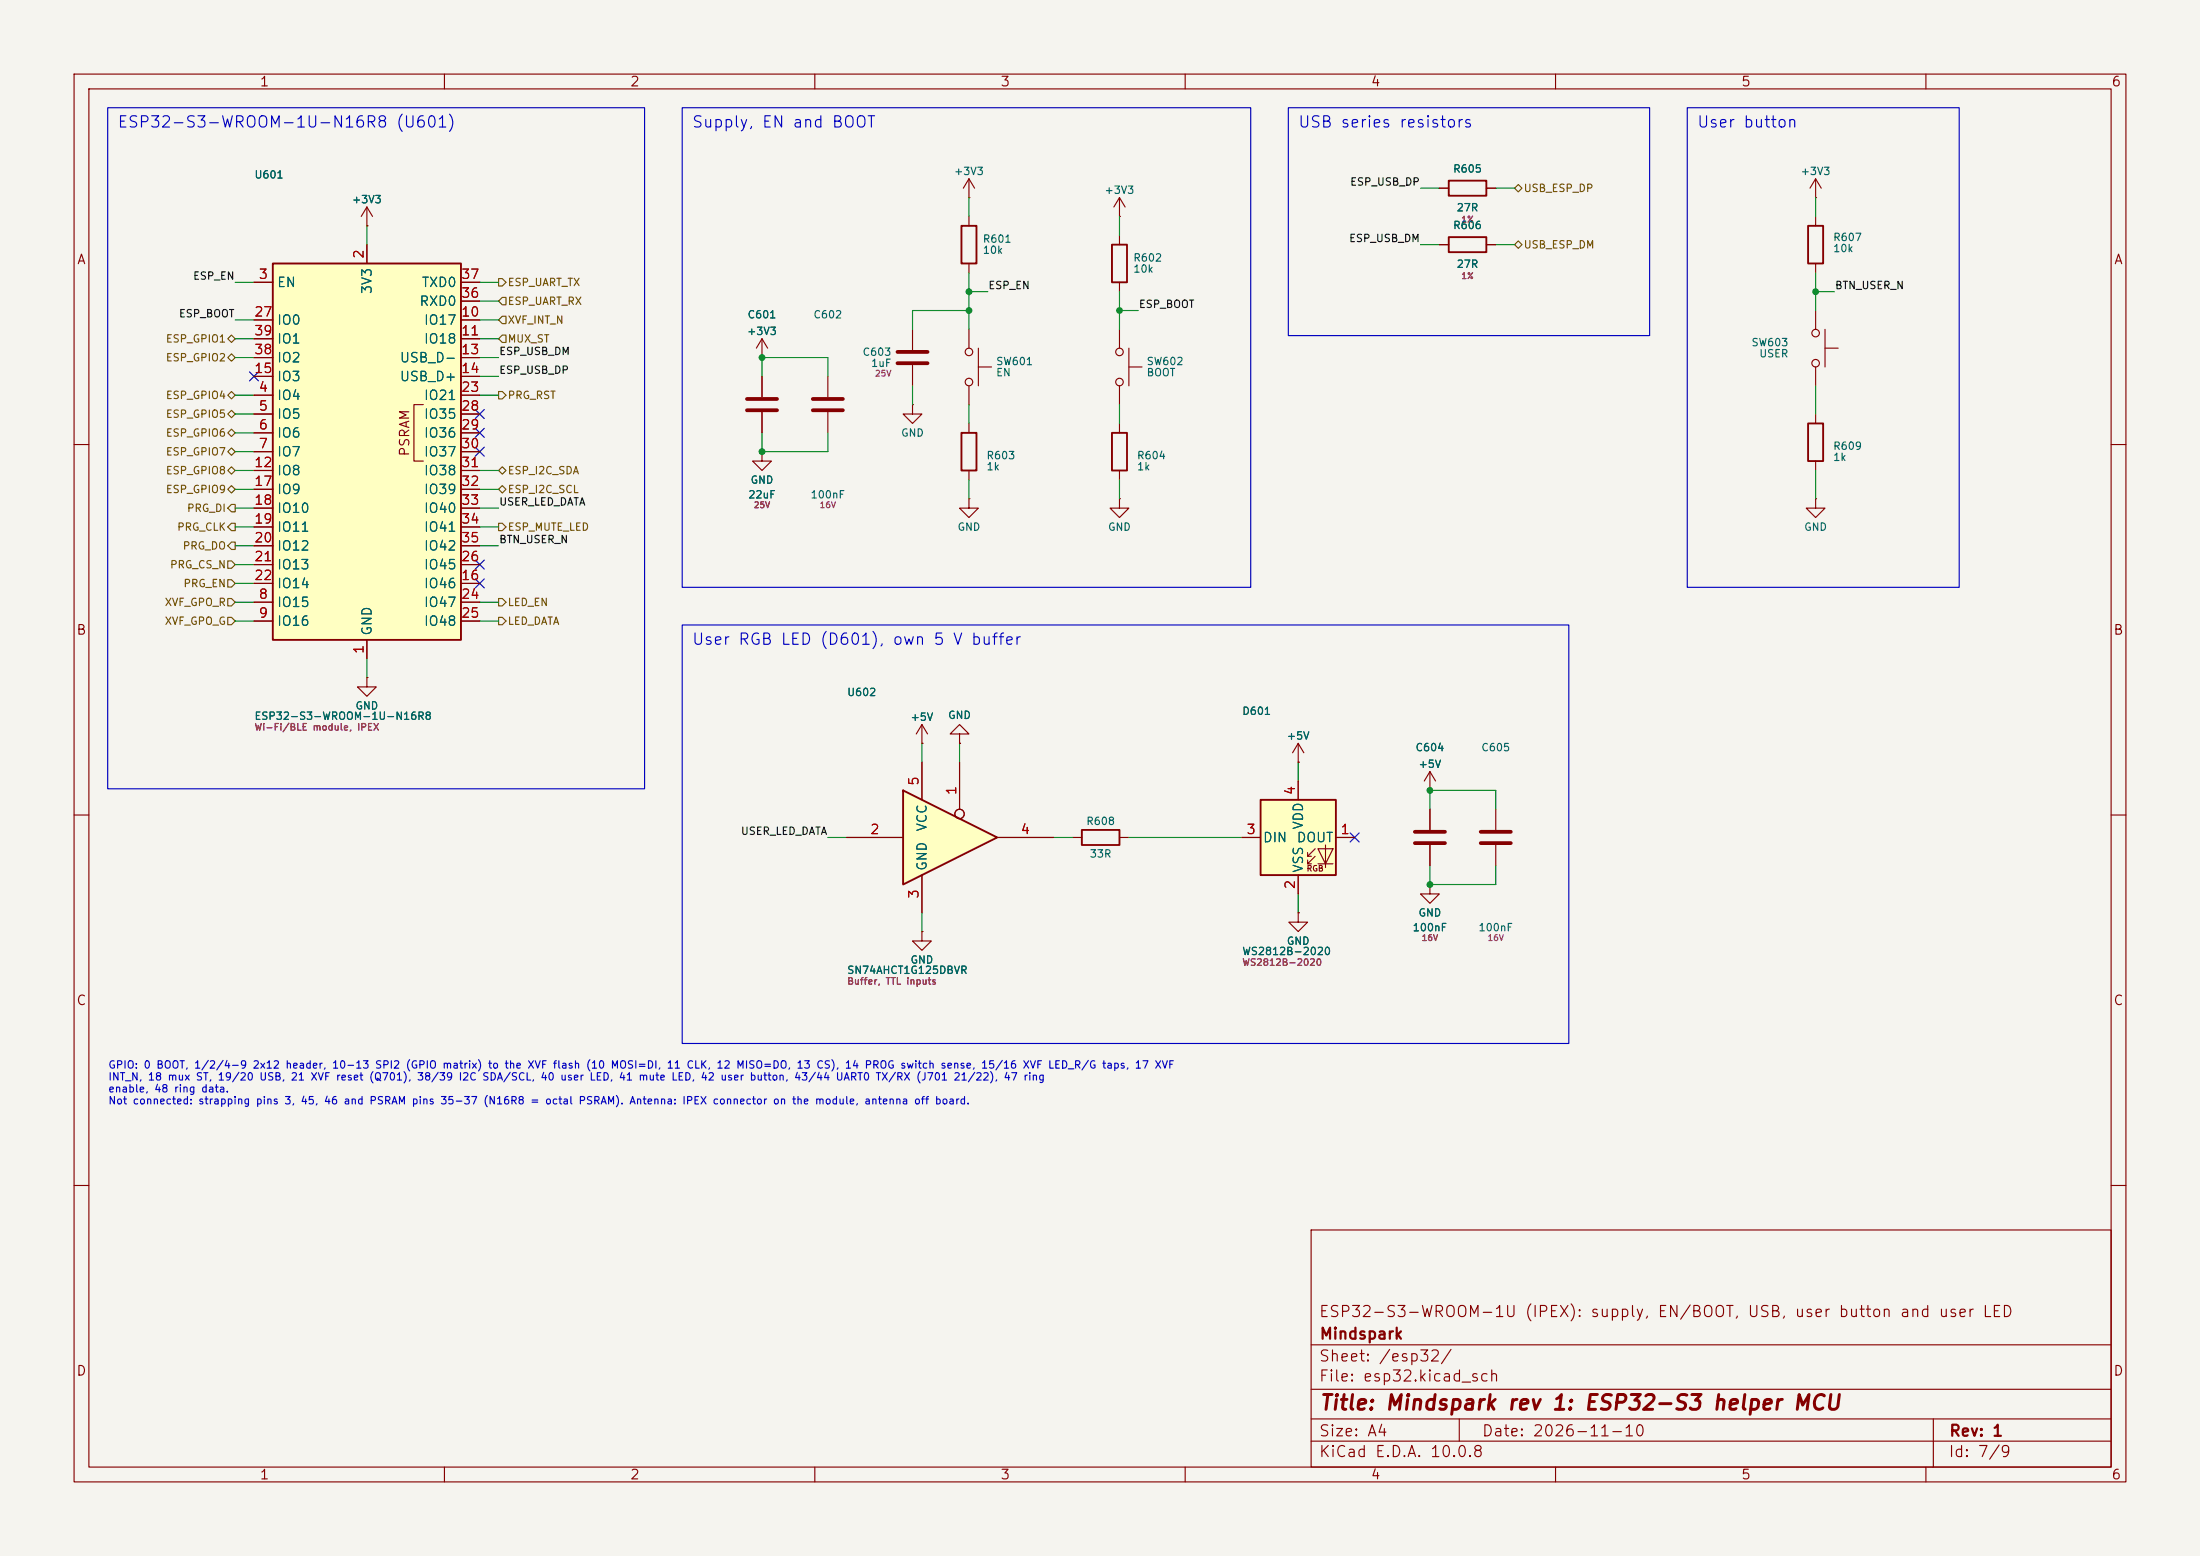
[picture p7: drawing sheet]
<svg xmlns="http://www.w3.org/2000/svg" width="297mm" height="210mm" viewBox="0 0 297 210" stroke-linecap="round" stroke-linejoin="round" font-family="sans-serif">
<path d="M0 0h297v210h-297z" fill="#f5f4ef" stroke="#f5f4ef" stroke-width=".14"/>
<g fill="none" stroke="#840000" stroke-width=".15">
<path d="M10 10h277v190h-277zM12 12h273v186h-273zM60 10v2M110 10v2M160 10v2M210 10v2M260 10v2M130.8 29.2v1.3M130.8 35.6v1.2M245.1 55.9v1.3M10 60h2M245.1 62.2v1.3"/>
<path d="M285 60h2M10 110h2M285 110h2M10 160h2M177 166h108v32h-108zM285 160h2M60 198v2M110 198v2M160 198v2M177 194.5h108M177 191.5h108M177 187.5h108"/>
<path d="M177 181.5h108M197 191.5v3M210 198v2M260 198v2M261 191.5v6.5"/>
</g>
<path d="M129.8 30.5h2v5.1h-2zM244.1 57.2h2v5h-2z" fill="none" stroke="#840000" stroke-width=".25"/>
<path d="M36.8 35.6h25.4v50.8h-25.4z" fill="#ffffc2"/>
<path d="M36.8 35.6h25.4v50.8h-25.4zM146 112h5.1v2h-5.1z" fill="none" stroke="#840000" stroke-width=".25"/>
<g fill="none" stroke="#840000" stroke-width=".15">
<path d="M34.3 38.1h2.5M49.5 30.5h.1M49.5 27.9v2.6M49.5 33v2.6M49.5 27.9l-.7 1.3M49.5 27.9l.8 1.3M62.2 38.1h2.6M34.3 53.3h2.5M34.3 55.9h2.5M34.3 58.4h2.5M34.3 43.2h2.5M34.3 45.7h2.5"/>
<path d="M34.3 48.3h2.5M34.3 50.8h2.5M57.1 54.6h-1.2v7.6h1.2M62.2 53.3h2.6M62.2 55.9h2.6M62.2 58.4h2.6M62.2 43.2h2.6M62.2 45.7h2.6M62.2 48.3h2.6M62.2 50.8h2.6M62.2 40.6h2.6M34.3 61h2.5"/>
<path d="M34.3 63.5h2.5M34.3 78.7h2.5M34.3 66h2.5M34.3 68.6h2.5M34.3 71.1h2.5M34.3 73.7h2.5M34.3 76.2h2.5M62.2 61h2.6M62.2 63.5h2.6M62.2 78.7h2.6M62.2 66h2.6M62.2 68.6h2.6"/>
<path d="M62.2 71.1h2.6M62.2 73.7h2.6M62.2 76.2h2.6M34.3 81.3h2.5M34.3 83.8h2.5M49.5 91.4v1.3h1.3l-1.3 1.3-1.2-1.3h1.2M49.5 91.4h.1M49.5 86.4v2.5M62.2 81.3h2.6M62.2 83.8h2.6M144.8 113h1.2M151.1 113h1.3"/>
</g>
<path d="M121.9 106.7l12.7 6.3-12.7 6.4z" fill="#ffffc2"/>
<path d="M150.1 33h2v5.1h-2zM195.6 32h5.1v2h-5.1zM129.8 58.4h2v5.1h-2zM150.1 58.4h2v5.1h-2zM121.9 106.7l12.7 6.3-12.7 6.4z" fill="none" stroke="#840000" stroke-width=".25"/>
<g fill="none" stroke="#840000" stroke-width=".15">
<path d="M130.8 26.7h.1M130.8 24.1l-.8 1.3M130.8 24.1l.8 1.3M130.8 24.1v2.6M151.1 29.2h.1M151.1 26.7l-.7 1.2M151.1 26.7l.8 1.2M151.1 26.7v2.5M151.1 31.8v1.2M151.1 38.1v1.3M194.3 33h1.3M200.7 33h1.2"/>
<path d="M102.9 48.3h.1M102.9 45.7v2.6M102.9 50.8v2.8M102.9 55.6v2.8M102.9 45.7l-.8 1.3M102.9 45.7l.7 1.3M111.8 50.8v2.8M111.8 55.6v2.8M123.2 54.6v1.3h1.3l-1.3 1.3-1.3-1.3h1.3M123.2 54.6h.1M123.2 44.5v2.7M123.2 49.3v2.8"/>
<path d="M130.8 44.5v2.5M130.8 52.1v2.5M130.8 57.2v1.2M132.1 49.5h1.8M132.1 47v5.1M151.1 44.5v2.5M151.1 52.1v2.5M151.1 57.2v1.2M152.4 49.5h1.8M152.4 47v5.1M245.1 41.9v2.6M245.1 49.5v2.6"/>
<path d="M246.4 47h1.8M246.4 44.5v5M102.9 61v1.2h1.2l-1.2 1.3-1.3-1.3h1.3M102.9 61h.1M130.8 67.3v1.3h1.3l-1.3 1.3-1.3-1.3h1.3M130.8 67.3h.1M130.8 63.5v1.3M151.1 67.3v1.3h1.3l-1.3 1.3-1.2-1.3h1.2M151.1 67.3h.1M151.1 63.5v1.3M245.1 67.3v1.3h1.3l-1.3 1.3-1.3-1.3h1.3M245.1 67.3h.1"/>
<path d="M124.5 97.8v2.5M124.5 97.8l-.8 1.3M124.5 97.8l.7 1.3M129.5 99.1h1.3l-1.3-1.3-1.2 1.3h1.2v1.2M114.3 113h7.6M124.5 100.3h.1M124.5 102.9v5.1M124.5 118.1v5.1M129.5 100.3h.1M129.5 102.9v6.3M134.6 113h7.6M193 119.4v1.3h1.3l-1.3 1.2-1.2-1.2h1.2"/>
<path d="M193 119.4h.1M193 106.7h.1M193 104.1v2.6M193 109.2v2.8M193 114v2.8M193 104.1l-.7 1.3M193 104.1l.8 1.3M201.9 109.2v2.8M201.9 114v2.8M124.5 125.7v1.3h1.2l-1.2 1.3-1.3-1.3h1.3M124.5 125.7h.1M175.3 123.2v1.3h1.2l-1.2 1.2-1.3-1.2h1.3"/>
<path d="M175.3 123.2h.1"/>
<circle cx="130.8" cy="51.6" r=".51"/>
<circle cx="130.8" cy="47.5" r=".51"/>
<circle cx="151.1" cy="51.6" r=".51"/>
<circle cx="151.1" cy="47.5" r=".51"/>
<circle cx="245.1" cy="45" r=".51"/>
<circle cx="245.1" cy="49" r=".51"/>
<circle cx="129.5" cy="109.9" r=".63"/>
</g>
<path d="M100.8 53.8h4.1M100.8 55.4h4.1M109.7 53.8h4.1M109.7 55.4h4.1M121.2 47.5h4M121.2 49h4M191 112.3h4.1M191 113.8h4.1M199.9 112.3h4.1M199.9 113.8h4.1" fill="none" stroke="#840000" stroke-width=".51"/>
<path d="M170.2 108h10.1v10.1h-10.1z" fill="#ffffc2"/>
<g fill="none" stroke="#840000" stroke-width=".15">
<path d="M34.3 38.1h2.5M49.5 30.5h.1M49.5 33v2.6M62.2 38.1h2.6M194.3 25.4h1.3M194.3 33h1.3M200.7 25.4h1.2M200.7 33h1.2M245.1 26.7h.1M245.1 24.1l-.8 1.3M245.1 24.1l.8 1.3M245.1 24.1v2.6"/>
<path d="M245.1 29.2v1.3M245.1 35.6v1.2M34.3 53.3h2.5M34.3 55.9h2.5M34.3 58.4h2.5M34.3 43.2h2.5M34.3 45.7h2.5M34.3 48.3h2.5M34.3 50.8h2.5M62.2 53.3h2.6M62.2 55.9h2.6M62.2 58.4h2.6"/>
<path d="M62.2 43.2h2.6M62.2 45.7h2.6M62.2 48.3h2.6M62.2 50.8h2.6M62.2 40.6h2.6M102.9 48.3h.1M102.9 50.8v2.8M102.9 55.6v2.8M34.3 61h2.5M34.3 63.5h2.5M34.3 78.7h2.5M34.3 66h2.5"/>
<path d="M34.3 68.6h2.5M34.3 71.1h2.5M34.3 73.7h2.5M34.3 76.2h2.5M62.2 61h2.6M62.2 63.5h2.6M62.2 78.7h2.6M62.2 66h2.6M62.2 68.6h2.6M62.2 71.1h2.6M62.2 73.7h2.6M62.2 76.2h2.6"/>
<path d="M102.9 61h.1M34.3 81.3h2.5M34.3 83.8h2.5M49.5 91.4h.1M49.5 86.4v2.5M62.2 81.3h2.6M62.2 83.8h2.6M114.3 113h7.6M124.5 100.3h.1M124.5 102.9v5.1M124.5 118.1v5.1M129.5 100.3h.1"/>
<path d="M129.5 102.9v6.3M134.6 113h7.6M167.6 113h2.6M175.3 102.9h.1M175.3 100.3v2.6M175.3 105.4v2.6M175.3 118.1v2.6M175.3 100.3l-.8 1.3M175.3 100.3l.7 1.3M176.5 115.6h.5M176.5 116.6h.5M177.5 114.6l-1 1v-.5"/>
<path d="M177.5 115.6l-1 1v-.5M177.9 114.6h2.1l-1.1 2zM177.9 116.6h2.1M178.9 114v3.1M180.3 113h2.6M193 119.4h.1M193 106.7h.1M193 109.2v2.8M193 114v2.8M124.5 125.7h.1M175.3 123.2h.1"/>
<circle cx="129.5" cy="109.9" r=".63"/>
</g>
<path d="M195.6 24.4h5.1v2h-5.1zM244.1 30.5h2v5.1h-2zM170.2 108h10.1v10.1h-10.1z" fill="none" stroke="#840000" stroke-width=".25"/>
<g fill="none" stroke="#725600" stroke-width=".15">
<path d="M67.3 37.6h.5l.5 .5-.5 .5h-.5zM204.5 25.4l.5-.5 .5 .5-.5 .5zM204.5 33l.5-.5 .5 .5-.5 .5zM31.2 57.9l.5 .5-.5 .5-.5-.5zM31.2 55.4l.5 .5-.5 .5-.5-.5zM31.2 52.8l.5 .5-.5 .5-.5-.5zM31.2 47.8l.5 .5-.5 .5-.5-.5zM31.2 45.2l.5 .5-.5 .5-.5-.5zM67.3 52.8h.5l.5 .5-.5 .5h-.5zM67.8 40.1h.5v1h-.5l-.5-.5zM67.8 42.7h.5v1h-.5l-.5-.5zM67.8 45.2h.5v1h-.5l-.5-.5z"/>
<path d="M30.7 78.2h.5l.5 .5-.5 .5h-.5zM30.7 75.7h.5l.5 .5-.5 .5h-.5zM31.2 63l.5 .5-.5 .5-.5-.5zM31.2 65.5l.5 .5-.5 .5-.5-.5zM31.2 68.1h.5v1h-.5l-.5-.5zM31.2 60.5l.5 .5-.5 .5-.5-.5zM31.2 73.2h.5v1h-.5l-.5-.5zM31.2 70.6h.5v1h-.5l-.5-.5zM67.3 70.6h.5l.5 .5-.5 .5h-.5zM67.8 65.5l.5 .5-.5 .5-.5-.5zM67.8 63l.5 .5-.5 .5-.5-.5zM30.7 80.8h.5l.5 .5-.5 .5h-.5z"/>
<path d="M30.7 83.3h.5l.5 .5-.5 .5h-.5zM67.3 80.8h.5l.5 .5-.5 .5h-.5zM67.3 83.3h.5l.5 .5-.5 .5h-.5z"/>
</g>
<g fill="none" stroke="#009600" stroke-width=".15">
<path d="M31.7 38.1h2.6M49.5 30.5v2.5M64.8 38.1h2.5M130.8 26.7v2.5M130.8 36.8v7.7M130.8 39.4h2.5M151.1 29.2v2.6M151.1 39.4v5.1M191.8 25.4h2.5M191.8 33h2.5M201.9 25.4h2.6M201.9 33h2.6"/>
<path d="M245.1 39.4h2.5M245.1 26.7v2.5M245.1 36.8v5.1M31.7 45.7h2.6M31.7 43.2h2.6M31.7 48.3h2.6M31.7 58.4h2.6M31.7 53.3h2.6M31.7 55.9h2.6M64.8 45.7h2.5M64.8 50.8h2.5M64.8 40.6h2.5"/>
<path d="M64.8 43.2h2.5M64.8 48.3h2.5M64.8 53.3h2.5M102.9 58.4v2.6h8.9v-2.6M102.9 50.8v-2.5h8.9v2.5M123.2 52.1v2.5M130.8 54.6v2.6M130.8 41.9h-7.6v2.6M151.1 41.9h2.6M151.1 54.6v2.6M245.1 52.1v3.8M31.7 76.2h2.6"/>
<path d="M31.7 66h2.6M31.7 68.6h2.6M31.7 73.7h2.6M31.7 61h2.6M31.7 63.5h2.6M31.7 71.1h2.6M31.7 78.7h2.6M64.8 66h2.5M64.8 68.6h2.5M64.8 73.7h2.5M64.8 63.5h2.5M64.8 71.1h2.5"/>
<path d="M130.8 64.8v2.5M151.1 64.8v2.5M245.1 63.5v3.8M31.7 83.8h2.6M31.7 81.3h2.6M49.5 88.9v2.5M64.8 83.8h2.5M64.8 81.3h2.5M111.8 113h2.5M124.5 100.3v2.6M129.5 100.3v2.6M142.2 113h2.6"/>
<path d="M152.4 113h15.2M175.3 102.9v2.5M193 109.2v-2.5h8.9v2.5M193 116.8v2.6h8.9v-2.6M124.5 123.2v2.5M175.3 120.7v2.5"/>
</g>
<g fill="none" stroke="#000084" stroke-width=".15">
<path d="M33.7 50.2l1.2 1.2M34.9 50.2l-1.2 1.2M64.2 55.3l1.2 1.2M64.2 57.8l1.2 1.2M65.4 55.3l-1.2 1.2M65.4 57.8l-1.2 1.2M64.2 60.4l1.2 1.2M64.2 78.1l1.2 1.2M64.2 75.6l1.2 1.2M65.4 60.4l-1.2 1.2M65.4 78.1l-1.2 1.2M65.4 75.6l-1.2 1.2"/>
<path d="M182.3 112.4l1.2 1.2M183.5 112.4l-1.2 1.2"/>
</g>
<path d="M14.5 14.5h72.5v92h-72.5zM92.1 14.5h76.7v64.8h-76.7zM173.9 14.5h48.8v30.8h-48.8zM227.8 14.5h36.7v64.8h-36.7zM92.1 84.4h119.7v56.4h-119.7z" fill="none" stroke="#0000c2" stroke-width=".15"/>
<g fill="#009600">
<circle cx="245.1" cy="39.4" r=".46"/>
<circle cx="151.1" cy="41.9" r=".46"/>
<circle cx="130.8" cy="39.4" r=".46"/>
<circle cx="130.8" cy="41.9" r=".46"/>
<circle cx="102.9" cy="48.3" r=".46"/>
<circle cx="102.9" cy="61" r=".46"/>
<circle cx="193" cy="119.4" r=".46"/>
<circle cx="193" cy="106.7" r=".46"/>
</g>
<text font-size="2" fill="#840000" x="178" y="190.8">Title: Mindspark rev 1: ESP32-S3 helper MCU</text>
<g font-size="1.5" fill="#0000c2">
<text x="15.8" y="17.6">ESP32-S3-WROOM-1U-N16R8 (U601)</text>
<text x="93.3" y="17.6">Supply, EN and BOOT</text>
<text x="175.1" y="17.6">USB series resistors</text>
<text x="229" y="17.6">User button</text>
<text x="93.3" y="87.4">User RGB LED (D601), own 5 V buffer</text>
</g>
<g font-size="1.5" fill="#840000">
<text x="178" y="178.1">ESP32-S3-WROOM-1U (IPEX): supply, EN/BOOT, USB, user button and user LED</text>
<text x="178" y="184.1">Sheet: /esp32/</text>
<text x="178" y="181.1">Mindspark</text>
<text x="178" y="186.8">File: esp32.kicad_sch</text>
<text x="178" y="197">KiCad E.D.A. 10.0.8</text>
<text x="178" y="194.2">Size: A4</text>
<text x="200" y="194.2">Date: 2026-11-10</text>
<text x="263" y="197">Id: 7/9</text>
<text x="263" y="194.2">Rev: 1</text>
</g>
<g font-size="1.3" fill="#840000">
<text x="35" y="12">1</text>
<text x="85" y="12">2</text>
<text x="135" y="12">3</text>
<text x="185" y="12">4</text>
<text x="235" y="12">5</text>
<text x="285" y="12">6</text>
<text x="10.3" y="36">A</text>
<text x="285.3" y="36">A</text>
<text x="55.6" y="61.7" transform="rotate(-90 55.6 61.7)">PSRAM</text>
<text x="10.2" y="86">B</text>
<text x="285.2" y="86">B</text>
<text x="10.2" y="136">C</text>
<text x="285.2" y="136">C</text>
<text x="10.2" y="186">D</text>
<text x="285.2" y="186">D</text>
<text x="35" y="200">1</text>
<text x="85" y="200">2</text>
<text x="135" y="200">3</text>
<text x="185" y="200">4</text>
<text x="235" y="200">5</text>
<text x="285" y="200">6</text>
</g>
<g font-size="1.3" fill="#a90000">
<text x="49.4" y="35" transform="rotate(-90 49.4 35)">2</text>
<text x="34.8" y="38">3</text>
<text x="62.2" y="40.5">36</text>
<text x="62.2" y="38">37</text>
<text x="34.2" y="43">27</text>
<text x="34.2" y="45.6">39</text>
<text x="62.2" y="43">10</text>
<text x="62.2" y="45.6">11</text>
<text x="34.2" y="50.7">15</text>
<text x="34.2" y="48.1">38</text>
<text x="34.8" y="53.2">4</text>
<text x="62.2" y="48.1">13</text>
<text x="62.2" y="50.7">14</text>
<text x="62.2" y="53.2">23</text>
<text x="34.8" y="55.7">5</text>
<text x="34.8" y="58.3">6</text>
<text x="62.2" y="55.7">28</text>
<text x="62.2" y="58.3">29</text>
<text x="34.2" y="63.4">12</text>
<text x="34.2" y="65.9">17</text>
<text x="34.8" y="60.8">7</text>
<text x="62.2" y="60.8">30</text>
<text x="62.2" y="63.4">31</text>
<text x="62.2" y="65.9">32</text>
<text x="34.2" y="68.4">18</text>
<text x="34.2" y="71">19</text>
<text x="62.2" y="68.4">33</text>
<text x="62.2" y="71">34</text>
<text x="34.2" y="73.5">20</text>
<text x="34.2" y="76.1">21</text>
<text x="62.2" y="76.1">26</text>
<text x="62.2" y="73.5">35</text>
<text x="34.2" y="78.6">22</text>
<text x="34.8" y="81.1">8</text>
<text x="34.8" y="83.7">9</text>
<text x="62.2" y="78.6">16</text>
<text x="62.2" y="81.1">24</text>
<text x="62.2" y="83.7">25</text>
<text x="49.4" y="88.4" transform="rotate(-90 49.4 88.4)">1</text>
<text x="124.3" y="106.1" transform="rotate(-90 124.3 106.1)">5</text>
<text x="129.4" y="107.4" transform="rotate(-90 129.4 107.4)">1</text>
<text x="175.1" y="107.4" transform="rotate(-90 175.1 107.4)">4</text>
<text x="117.4" y="112.9">2</text>
<text x="137.7" y="112.9">4</text>
<text x="168.2" y="112.9">3</text>
<text x="180.9" y="112.9">1</text>
<text x="124.3" y="121.4" transform="rotate(-90 124.3 121.4)">3</text>
<text x="175.1" y="120.1" transform="rotate(-90 175.1 120.1)">2</text>
</g>
<g font-size="1.3" fill="#006464">
<text x="37.3" y="39.1">EN</text>
<text x="50.5" y="39.8" transform="rotate(-90 50.5 39.8)">3V3</text>
<text x="56.5" y="41.6">RXD0</text>
<text x="56.8" y="39.1">TXD0</text>
<text x="37.3" y="44.1">IO0</text>
<text x="37.3" y="46.7">IO1</text>
<text x="57.1" y="44.1">IO17</text>
<text x="57.1" y="46.7">IO18</text>
<text x="37.3" y="51.8">IO3</text>
<text x="37.3" y="49.2">IO2</text>
<text x="53.9" y="49.2">USB_D-</text>
<text x="53.9" y="51.8">USB_D+</text>
<text x="37.3" y="54.3">IO4</text>
<text x="37.3" y="56.8">IO5</text>
<text x="37.3" y="59.4">IO6</text>
<text x="57.1" y="54.3">IO21</text>
<text x="57.1" y="56.8">IO35</text>
<text x="57.1" y="59.4">IO36</text>
<text x="37.3" y="61.9">IO7</text>
<text x="37.3" y="64.5">IO8</text>
<text x="57.1" y="61.9">IO37</text>
<text x="57.1" y="64.5">IO38</text>
<text x="37.3" y="67">IO9</text>
<text x="37.3" y="69.5">IO10</text>
<text x="57.1" y="67">IO39</text>
<text x="57.1" y="69.5">IO40</text>
<text x="37.3" y="72.1">IO11</text>
<text x="37.3" y="74.6">IO12</text>
<text x="37.3" y="77.2">IO13</text>
<text x="57.1" y="77.2">IO45</text>
<text x="57.1" y="72.1">IO41</text>
<text x="57.1" y="74.6">IO42</text>
<text x="37.3" y="82.2">IO15</text>
<text x="37.3" y="79.7">IO14</text>
<text x="57.1" y="79.7">IO46</text>
<text x="57.1" y="82.2">IO47</text>
<text x="37.3" y="84.8">IO16</text>
<text x="50.5" y="85.9" transform="rotate(-90 50.5 85.9)">GND</text>
<text x="57.1" y="84.8">IO48</text>
<text x="125.4" y="112.3" transform="rotate(-90 125.4 112.3)">VCC</text>
<text x="170.4" y="114">DIN</text>
<text x="175" y="114">DOUT</text>
<text x="176.2" y="112.1" transform="rotate(-90 176.2 112.1)">VDD</text>
<text x="125.4" y="117.6" transform="rotate(-90 125.4 117.6)">GND</text>
<text x="176.2" y="117.9" transform="rotate(-90 176.2 117.9)">VSS</text>
</g>
<g font-size="1" fill="#006464">
<text x="128.7" y="23.9">+3V3</text>
<text x="196.1" y="23.5">R605</text>
<text x="243" y="23.9">+3V3</text>
<text x="34.3" y="24.3">U601</text>
<text x="47.4" y="27.7">+3V3</text>
<text x="149" y="26.4">+3V3</text>
<text x="196.6" y="28.8">27R</text>
<text x="132.6" y="33">R601</text>
<text x="132.6" y="34.5">10k</text>
<text x="152.9" y="35.5">R602</text>
<text x="196.1" y="31.2">R606</text>
<text x="247.4" y="32.8">R607</text>
<text x="247.4" y="34.3">10k</text>
<text x="152.9" y="37">10k</text>
<text x="196.6" y="36.4">27R</text>
<text x="100.8" y="45.5">+3V3</text>
<text x="100.8" y="43.2">C601</text>
<text x="109.7" y="43.2">C602</text>
<text x="236.4" y="47">SW603</text>
<text x="116.4" y="48.3">C603</text>
<text x="117.5" y="49.8">1uF</text>
<text x="134.4" y="49.5">SW601</text>
<text x="134.4" y="51">EN</text>
<text x="154.7" y="49.5">SW602</text>
<text x="154.7" y="51">BOOT</text>
<text x="237.4" y="48.5">USER</text>
<text x="121.6" y="59.2">GND</text>
<text x="101.2" y="65.5">GND</text>
<text x="133.1" y="62.2">R603</text>
<text x="133.1" y="63.7">1k</text>
<text x="153.4" y="62.2">R604</text>
<text x="153.4" y="63.7">1k</text>
<text x="247.4" y="61">R609</text>
<text x="247.4" y="62.5">1k</text>
<text x="100.9" y="67.5">22uF</text>
<text x="109.4" y="67.5">100nF</text>
<text x="129.2" y="71.9">GND</text>
<text x="149.5" y="71.9">GND</text>
<text x="243.5" y="71.9">GND</text>
<text x="114.3" y="94.2">U602</text>
<text x="34.3" y="97.4">ESP32-S3-WROOM-1U-N16R8</text>
<text x="47.9" y="96">GND</text>
<text x="122.8" y="97.5">+5V</text>
<text x="127.9" y="97.3">GND</text>
<text x="167.6" y="96.7">D601</text>
<text x="173.6" y="100.1">+5V</text>
<text x="191" y="101.6">C604</text>
<text x="199.9" y="101.6">C605</text>
<text x="191.4" y="103.9">+5V</text>
<text x="146.6" y="111.6">R608</text>
<text x="147" y="116">33R</text>
<text x="190.6" y="125.9">100nF</text>
<text x="191.4" y="123.9">GND</text>
<text x="199.5" y="125.9">100nF</text>
<text x="114.3" y="131.7">SN74AHCT1G125DBVR</text>
<text x="122.8" y="130.3">GND</text>
<text x="167.6" y="129.1">WS2812B-2020</text>
<text x="173.6" y="127.8">GND</text>
</g>
<g font-size="1" fill="#0f0f0f">
<text x="182.2" y="25.3">ESP_USB_DP</text>
<text x="182" y="32.9">ESP_USB_DM</text>
<text x="26" y="38">ESP_EN</text>
<text x="133.4" y="39.3">ESP_EN</text>
<text x="153.7" y="41.8">ESP_BOOT</text>
<text x="247.7" y="39.3">BTN_USER_N</text>
<text x="24.1" y="43.1">ESP_BOOT</text>
<text x="67.3" y="48.2">ESP_USB_DM</text>
<text x="67.3" y="50.7">ESP_USB_DP</text>
<text x="67.3" y="68.5">USER_LED_DATA</text>
<text x="67.3" y="73.6">BTN_USER_N</text>
<text x="99.9" y="112.9">USER_LED_DATA</text>
</g>
<g font-size="1" fill="#725600">
<text x="205.6" y="26.2">USB_ESP_DP</text>
<text x="205.6" y="33.8">USB_ESP_DM</text>
<text x="68.5" y="41.4">ESP_UART_RX</text>
<text x="68.5" y="38.9">ESP_UART_TX</text>
<text x="22.3" y="46.5">ESP_GPIO1</text>
<text x="68.5" y="43.9">XVF_INT_N</text>
<text x="68.5" y="46.5">MUX_ST</text>
<text x="22.3" y="49">ESP_GPIO2</text>
<text x="22.3" y="59.2">ESP_GPIO6</text>
<text x="22.3" y="56.6">ESP_GPIO5</text>
<text x="22.3" y="54.1">ESP_GPIO4</text>
<text x="68.5" y="54.1">PRG_RST</text>
<text x="22.3" y="64.3">ESP_GPIO8</text>
<text x="22.3" y="61.7">ESP_GPIO7</text>
<text x="68.5" y="64.3">ESP_I2C_SDA</text>
<text x="22.3" y="66.8">ESP_GPIO9</text>
<text x="23.8" y="71.9">PRG_CLK</text>
<text x="25.2" y="69.3">PRG_DI</text>
<text x="68.5" y="66.8">ESP_I2C_SCL</text>
<text x="68.5" y="71.9">ESP_MUTE_LED</text>
<text x="22.9" y="77">PRG_CS_N</text>
<text x="24.6" y="74.4">PRG_DO</text>
<text x="22.2" y="82">XVF_GPO_R</text>
<text x="24.7" y="79.5">PRG_EN</text>
<text x="68.5" y="82">LED_EN</text>
<text x="22.2" y="84.6">XVF_GPO_G</text>
<text x="68.5" y="84.6">LED_DATA</text>
</g>
<g font-size="1" fill="#0000c2">
<text x="14.5" y="144.5">GPIO: 0 BOOT, 1/2/4-9 2x12 header, 10-13 SPI2 (GPIO matrix) to the XVF flash (10 MOSI=DI, 11 CLK, 12 MISO=DO, 13 CS), 14 PROG switch sense, 15/16 XVF LED_R/G taps, 17 XVF</text>
<text x="14.5" y="146.1">INT_N, 18 mux ST, 19/20 USB, 21 XVF reset (Q701), 38/39 I2C SDA/SCL, 40 user LED, 41 mute LED, 42 user button, 43/44 UART0 TX/RX (J701 21/22), 47 ring</text>
<text x="14.5" y="147.7">enable, 48 ring data.</text>
<text x="14.5" y="149.3">Not connected: strapping pins 3, 45, 46 and PSRAM pins 35-37 (N16R8 = octal PSRAM). Antenna: IPEX connector on the module, antenna off board.</text>
</g>
<g font-size=".9" fill="#840084">
<text x="34.3" y="98.8">Wi-Fi/BLE module, IPEX</text>
<text x="167.6" y="130.6">WS2812B-2020</text>
<text x="114.3" y="133.1">Buffer, TTL inputs</text>
</g>
<g font-size=".8" fill="#840084">
<text x="197.2" y="30.2">1%</text>
<text x="197.2" y="37.8">1%</text>
<text x="118.1" y="51">25V</text>
<text x="101.7" y="68.8">25V</text>
<text x="110.6" y="68.8">16V</text>
<text x="191.9" y="127.2">16V</text>
<text x="200.7" y="127.2">16V</text>
</g>
<text font-size=".8" fill="#840000" x="176.3" y="117.8">RGB</text>
</svg>
